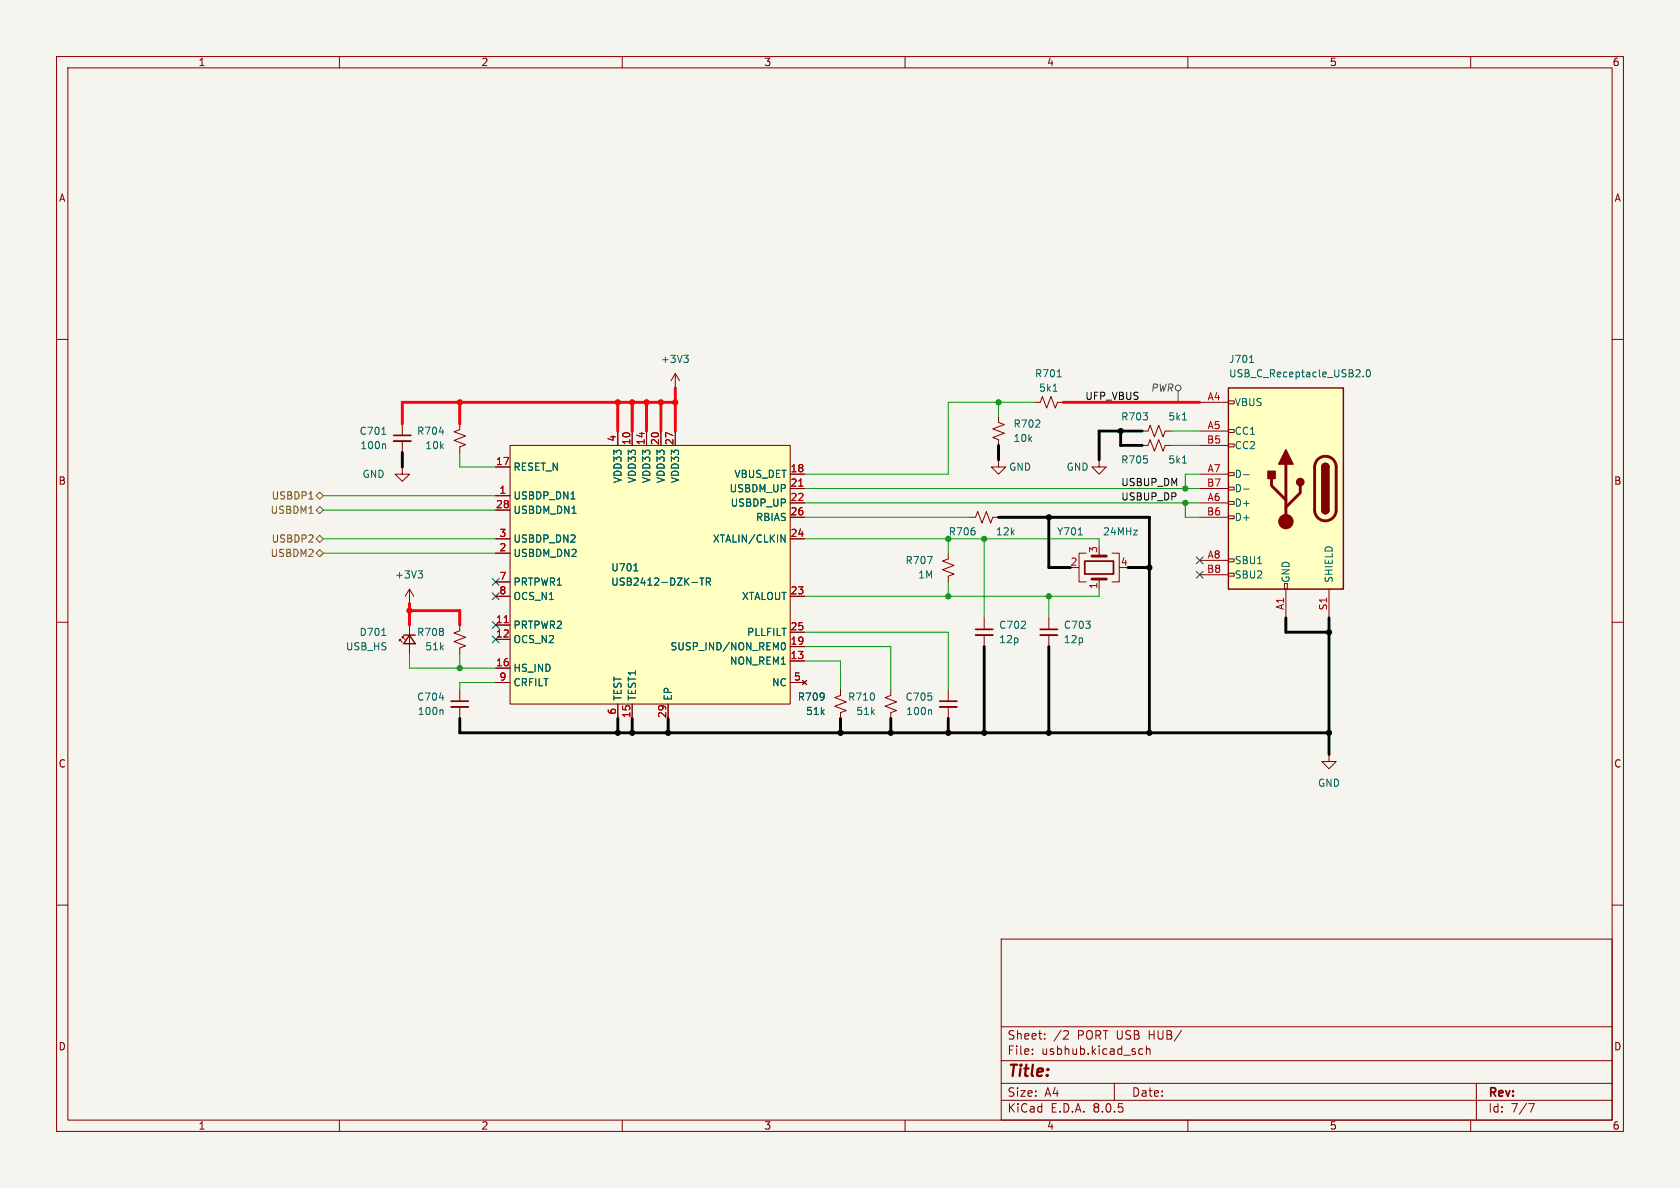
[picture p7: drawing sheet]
<svg xmlns="http://www.w3.org/2000/svg" width="297mm" height="210mm" viewBox="0 0 297 210" stroke-linecap="round" stroke-linejoin="round" font-family="sans-serif">
<path d="M0 0h297v210h-297z" fill="#f5f4ef" stroke="#f5f4ef" stroke-width=".18"/>
<g fill="none" stroke="#840000" stroke-width=".18">
<path d="M10 10h277v190h-277zM12 12h273v186h-273zM60 10v2M110 10v2M160 10v2M210 10v2M260 10v2M10 60h2M285 60h2M167.6 97.8v1l-1 .4 2.1 .7-2.1 .8 2.1 .8-1.1 .4v1M10 110h2M174 109.2v2.1"/>
<path d="M174 112.3v2M185.4 109.2v2.1M185.4 112.3v2M285 110h2M10 160h2M285 160h2M177 166h108v32h-108zM60 198v2M110 198v2M160 198v2M177 194.5h108M177 191.5h108"/>
<path d="M177 187.5h108M177 181.5h108M182.5 186.3v.1M182.5 185.5v.1M184.7 183.6v.1M184.7 182.8v.1M188.2 182.2l.5 .1 .2 .3-.9 1.1h.9M197 191.5v3M201.4 186.3l.2 .1 .4-.1M202 185.5l-.4-.1-.2 .1M202.7 185.5l.2-.1 .3 .1 .1 .9M202.7 184.9v1.5"/>
<path d="M210 198v2M260 198v2M261 191.5v6.5M270.2 195.1h1l-.6 1.5"/>
</g>
<path d="M164 98.4h.8l-.5 1.2" fill="none" stroke="#006464" stroke-width=".18"/>
<path d="M172.5 112.3h3M183.9 112.3h3" fill="none" stroke="#840000" stroke-width=".33"/>
<path d="M172.5 111.3h3M183.9 111.3h3" fill="none" stroke="#840000" stroke-width=".3"/>
<path d="M90.2 78.7h49.5v45.8h-49.5z" fill="#ffffc2"/>
<g fill="none" stroke="#840000" stroke-width=".18">
<path d="M81.3 74.9v1l-1 .4 2 .8-2 .8 2 .7-1 .4v1M90.2 78.7h49.5v45.8h-49.5zM109.2 76.2v2.5M111.8 76.2v2.5M114.3 76.2v2.5M116.8 76.2v2.5M119.4 68.6h.1M119.4 66v2.6M119.4 76.2v2.5M119.4 66l-.8 1.3M119.4 66l.7 1.3M176.5 73.7v1l1 .4-2 .7 2 .8-2 .7 1 .4v1"/>
<path d="M87.6 87.6h2.6M87.6 82.6h2.6M87.6 97.8h2.6M87.6 95.3h2.6M87.6 90.2h2.6M139.7 83.8h2.5M139.7 86.4h2.5M139.7 88.9h2.5M139.7 95.3h2.5M139.7 91.4h2.5M171.4 91.4h1.1l.3-1 .8 2.1 .8-2.1 .7 2.1 .4-1.1h1M176.5 81.3v1.3h1.3l-1.3 1.2-1.2-1.2h1.2"/>
<path d="M176.5 81.3h.1M70.9 113h-.3v.3v-.3l.5 .5M71.4 112.5h-.3v.3v-.3l.5 .5M72.4 106.7h.1M72.4 104.1l-.8 1.3M72.4 104.1v2.6M72.4 110.5v5.1M72.4 104.1l.8 1.3M81.3 110.5v1l-1 .4 2 .7-2 .8 2 .8-1 .4v1M87.6 110.5h2.6M87.6 113h2.6M87.6 118.1h2.6"/>
<path d="M87.6 105.4h2.6M87.6 102.9h2.6M139.7 116.8h2.5M139.7 114.3h2.5M139.7 105.4h2.5M139.7 111.8h2.5M81.3 121.9v2.1M81.3 125v2M87.6 120.7h2.6M109.2 124.5v2.5M111.8 124.5v2.5M118.1 124.5v2.5"/>
<path d="M139.7 120.7h2.5M141.9 120.3l.7 .7M142.6 120.3l-.7 .7M148.6 121.9v1l-1 .4 2 .8-2 .7 2 .8-1 .4v1M157.5 121.9v1l-1 .4 2 .8-2 .7 2 .8-1 .4v1M167.6 121.9v2.1M167.6 125v2"/>
</g>
<g fill="none" stroke="#006464" stroke-width=".18">
<path d="M77.7 76.4h.7M120.9 62.8h.8l-.4 .5M121.4 63.3l.3 .2v.3l-.3 .3M100.9 88.2h.8M138.1 94.6l.7 1.2v-1.2M67.5 112.3h.7M73.9 100.9h.8l-.4 .5M74.4 101.4l.3 .2v.3l-.3 .3M112.1 100.9h.7M122.3 103h1M123.7 102.2h.8M124.1 102.2v1.2"/>
<path d="M124.9 102.8h.6l.1-.2-.1-.3-.6-.1v1.2M125.2 102.8l.4 .6M138.1 114.1l.1-.4 .2-.1a.68 .68 0 0 1 .5 .6 .68 .68 0 0 1-.5 .7l-.2-.1-.1-.4M77.7 123.4h.7M78.1 125.5l.2 .2v.6M164.5 125.5l.2 .2v.6"/>
</g>
<path d="M141.2 85.9h.7M89.1 110.1h.8" fill="none" stroke="#a90000" stroke-width=".18"/>
<path d="M79.8 125h3M166.1 125h3.1" fill="none" stroke="#840000" stroke-width=".33"/>
<path d="M79.8 124h3M166.1 124h3.1" fill="none" stroke="#840000" stroke-width=".3"/>
<path d="M71.4 112.3h2M72.4 112.3l1 1.5h-2z" fill="none" stroke="#840000" stroke-width=".25"/>
<path d="M217.2 68.6h20.3v35.5h-20.3z" fill="#ffffc2"/>
<g fill="none" stroke="#840000" stroke-width=".18">
<path d="M71.1 74.9v2.1M71.1 78v2M109.2 76.2v2.5M111.8 76.2v2.5M114.3 76.2v2.5M116.8 76.2v2.5M119.4 76.2v2.5M182.9 71.1h1l.4-1 .7 2 .8-2 .8 2 .3-1h1.1M201.9 78.7h1l.4-1 .8 2.1 .8-2.1 .7 2.1 .4-1.1h1M201.9 76.2h1l.4-1 .8 2 .8-2 .7 2 .4-1h1M212.1 71.1h5.1M212.1 76.2h5.1"/>
<path d="M212.1 78.7h5.1M217.2 78.5h1v.5h-1zM217.2 75.9h1v.6h-1zM217.2 70.9h1v.5h-1zM71.1 82.6v1.2h1.3l-1.3 1.3-1.3-1.3h1.3M71.1 82.6h.1M87.6 87.6h2.6M87.6 82.6h2.6M87.6 97.8h2.6M87.6 95.3h2.6M87.6 90.2h2.6M139.7 88.9h2.5"/>
<path d="M139.7 83.8h2.5M139.7 91.4h2.5M139.7 86.4h2.5M139.7 95.3h2.5M192 97.8h-1.2v5.1h1.2M194.3 81.3v1.3h-1.3l1.3 1.2 1.3-1.2h-1.3M194.3 81.3h.1M196.6 97.8h1.3v5.1h-1.3M212.1 88.9h5.1M212.1 83.8h5.1M212.1 99.1h5.1M212.1 91.4h5.1"/>
<path d="M212.1 86.4h5.1M217.2 98.8h1v.5h-1zM217.2 91.2h1v.5h-1zM217.2 88.6h1v.6h-1zM217.2 86.1h1v.5h-1zM217.2 83.6h1v.5h-1zM87.6 110.5h2.6M87.6 113h2.6M87.6 118.1h2.6M87.6 105.4h2.6M87.6 102.9h2.6M139.7 116.8h2.5"/>
<path d="M139.7 114.3h2.5M139.7 105.4h2.5M139.7 111.8h2.5M190.5 100.3h.3M194.3 102.4v1.7M212.1 101.6h5.1M217.2 101.3h1v.6h-1zM227.1 103.1h.5v1h-.5zM227.3 104.1v5.1M234.9 104.1v5.1M87.6 120.7h2.6M109.2 124.5v2.5"/>
<path d="M111.8 124.5v2.5M118.1 124.5v2.5M139.7 120.7h2.5M141.9 120.3l.7 .7M142.6 120.3l-.7 .7M148.6 121.9v1M148.6 126v1M234.9 133.4v1.2h1.3l-1.3 1.3-1.2-1.3h1.2M234.9 133.4h.1"/>
</g>
<path d="M217.2 68.6h20.3v35.5h-20.3zM233.7 90.2a.64 .64 0 0 0 .6 .6 .64 .64 0 0 0 .6-.6M233.7 82.6a.64 .64 0 0 1 .6-.7 .64 .64 0 0 1 .6 .7" fill="none" stroke="#840000" stroke-width=".25"/>
<path d="M193 98.3h2.6M224.8 84.6v1.3l2.5 2.5M227.3 82v10.2M229.9 85.9v1.2l-2.6 2.6M233 81.2a1.9 1.9 0 0 1 2-.4 1.9 1.9 0 0 1 1.2 1.8v7.6a1.91 1.91 0 0 1-1.9 1.9 1.91 1.91 0 0 1-1.9-1.9v-7.8l.2-.6zM193 102.4h2.6" fill="none" stroke="#840000" stroke-width=".51"/>
<g fill="#840000" stroke="#840000" stroke-width=".25">
<path d="M233.7 90.2h1.2a.64 .64 0 0 1-.6 .6 .64 .64 0 0 1-.6-.6z"/>
<path d="M233.7 82.6h1.2v7.6h-1.2z"/>
<path d="M233.9 82.1a.64 .64 0 0 1 .7-.1 .64 .64 0 0 1 .3 .6h-1.2z"/>
<path d="M227.3 79.5l1.3 2.5h-2.5z"/>
<path d="M224.2 83.3h1.2v1.3h-1.2z"/>
<circle cx="229.9" cy="85.2" r=".63"/>
</g>
<circle cx="227.3" cy="92.2" r="1.27" fill="#840000" stroke="#840000" stroke-width=".18"/>
<g fill="none" stroke="#006464" stroke-width=".18">
<path d="M67.5 76.8h.7M68 78.5l.2 .2v.6M186.2 69.2h.7M186.9 66.6h.7M209 74.2h.8M220.9 64.1h.7M241 66.5v.1M241.7 65.4l.1-.1a.68 .68 0 0 1 .5 .7 .68 .68 0 0 1-.5 .6 .84 .84 0 0 1-.1-1.2zM100.9 88.2h.8M138.1 94.6l.7 1.2v-1.2M190.6 94.6h.7M209 81.9h.8"/>
<path d="M219.9 83.9h.9M219.9 86.5h.9M112.1 100.9h.7M122.3 103h1M123.7 102.2h.8M124.1 102.2v1.2M124.9 102.8h.6l.1-.2-.1-.3-.6-.1v1.2M125.2 102.8l.4 .6M138.1 114.1l.1-.4 .2-.1a.68 .68 0 0 1 .5 .6 .68 .68 0 0 1-.5 .7l-.2-.1-.1-.4"/>
</g>
<path d="M69.6 77h3M191.8 99.2h5v2.3h-5z" fill="none" stroke="#840000" stroke-width=".3"/>
<path d="M69.6 78h3" fill="none" stroke="#840000" stroke-width=".33"/>
<g fill="none" stroke="#484848" stroke-width=".18">
<path d="M208.3 69.1v2"/>
<circle cx="208.3" cy="68.6" r=".51"/>
</g>
<path d="M54.6 88.2h.7M55.9 87.6l.6-.6 .6 .6-.6 .7zM55.9 95.3l.6-.7 .6 .7-.6 .6zM55.9 90.2l.6-.7 .6 .7-.6 .6zM56.5 97.2l.6 .6-.6 .6-.6-.6z" fill="none" stroke="#725600" stroke-width=".18"/>
<g fill="none" stroke="#009600" stroke-width=".18">
<path d="M176.5 71.1v2.6M182.9 71.1h-15.3v12.7h-25.4M207 78.7h5.1M207 76.2h5.1M57.1 95.3h30.5M57.1 90.2h30.5M57.1 97.8h30.5M57.1 87.6h30.5M81.3 80v2.6h6.3M142.2 95.3h52.1v1.2M142.2 91.4h29.2M142.2 88.9h69.9"/>
<path d="M142.2 86.4h69.9M167.6 95.3v2.5M174 95.3v13.9M209.5 88.9v2.5h2.6M212.1 83.8h-2.6v2.6M72.4 115.6v2.5h15.2M81.3 115.6v2.5M142.2 116.8h6.4v5.1M142.2 111.8h25.4v10.1M142.2 114.3h15.3v7.6M167.6 102.9v2.5M185.4 105.4v3.8"/>
<path d="M194.3 104.1v1.3h-52.1M87.6 120.7h-6.3v1.2"/>
</g>
<g fill="none" stroke="#000" stroke-width=".51">
<path d="M176.5 78.7v2.6M198.1 76.2v2.5h3.8M201.9 76.2h-7.6v5.1M71.1 80v2.6M176.5 91.4h26.7v38.1M185.4 91.4v8.9h3.8M174 114.3v15.2M185.4 114.3v15.2M199.4 100.3h3.8M227.3 109.2v2.6h7.6M234.9 109.2v24.2M81.3 127v2.5h153.6"/>
<path d="M109.2 127v2.5M111.8 127v2.5M118.1 127v2.5M148.6 127v2.5M157.5 127v2.5M167.6 127v2.5"/>
</g>
<path d="M81.3 71.1v3.8M109.2 71.1v5.1M111.8 71.1v5.1M114.3 71.1v5.1M116.8 71.1v5.1M119.4 71.1h-48.3v3.8M119.4 68.6v7.6M188 71.1h24.1M72.4 108h8.9v2.5M72.4 106.7v3.8" fill="none" stroke="#ff000b" stroke-width=".51"/>
<path d="M211.5 98.5l1.2 1.2M212.7 98.5l-1.2 1.2M87 104.8l1.2 1.2M87 102.3l1.2 1.2M87 112.4l1.2 1.2M87 109.9l1.2 1.2M88.2 104.8l-1.2 1.2M88.2 102.3l-1.2 1.2M88.2 112.4l-1.2 1.2M88.2 109.9l-1.2 1.2M211.5 101l1.2 1.2M212.7 101l-1.2 1.2" fill="none" stroke="#000084" stroke-width=".18"/>
<path d="M141.2 85.9h.7M89.1 110.1h.8" fill="none" stroke="#a90000" stroke-width=".18"/>
<g fill="#000" stroke="#000" stroke-width=".18">
<circle cx="198.1" cy="76.2" r=".46"/>
<circle cx="185.4" cy="91.4" r=".46"/>
<circle cx="203.2" cy="100.3" r=".46"/>
<circle cx="234.9" cy="111.8" r=".46"/>
<circle cx="109.2" cy="129.5" r=".46"/>
<circle cx="111.8" cy="129.5" r=".46"/>
<circle cx="118.1" cy="129.5" r=".46"/>
<circle cx="148.6" cy="129.5" r=".46"/>
<circle cx="157.5" cy="129.5" r=".46"/>
<circle cx="167.6" cy="129.5" r=".46"/>
<circle cx="174" cy="129.5" r=".46"/>
<circle cx="185.4" cy="129.5" r=".46"/>
<circle cx="203.2" cy="129.5" r=".46"/>
<circle cx="234.9" cy="129.5" r=".46"/>
</g>
<g fill="#009600" stroke="#009600" stroke-width=".18">
<circle cx="209.5" cy="88.9" r=".46"/>
<circle cx="209.5" cy="86.4" r=".46"/>
<circle cx="81.3" cy="118.1" r=".46"/>
<circle cx="167.6" cy="95.3" r=".46"/>
<circle cx="174" cy="95.3" r=".46"/>
<circle cx="167.6" cy="105.4" r=".46"/>
<circle cx="176.5" cy="71.1" r=".46"/>
<circle cx="185.4" cy="105.4" r=".46"/>
</g>
<g fill="#ff000b" stroke="#ff000b" stroke-width=".18">
<circle cx="72.4" cy="108" r=".46"/>
<circle cx="111.8" cy="71.1" r=".46"/>
<circle cx="114.3" cy="71.1" r=".46"/>
<circle cx="109.2" cy="71.1" r=".46"/>
<circle cx="81.3" cy="71.1" r=".46"/>
<circle cx="116.8" cy="71.1" r=".46"/>
<circle cx="119.4" cy="71.1" r=".46"/>
</g>
<text font-size="2.8" fill="#840000" x="178" y="190.9">Title:</text>
<g font-size="2.1" fill="#840000">
<text x="178" y="184">Sheet:</text>
<text x="186.2" y="184">/2</text>
<text x="190.5" y="184">PORT USB</text>
<text x="203.3" y="184">HUB/</text>
<text x="178" y="186.7">File:</text>
<text x="184.1" y="186.7">usbhub.kicad_sch</text>
<text x="178" y="196.9">KiCad</text>
<text x="178" y="194.1">Size:</text>
<text x="184.7" y="194.1">A4</text>
<text x="185.7" y="196.9">E.D.A.</text>
<text x="193.3" y="196.9">8.0.5</text>
<text x="200" y="194.1">Date:</text>
<text x="263" y="194.3">Rev:</text>
<text x="263" y="196.9">Id:</text>
<text x="267.1" y="196.9">7/7</text>
</g>
<g font-size="1.8" fill="#840000">
<text x="35" y="11.9">1</text>
<text x="85" y="11.9">2</text>
<text x="135" y="11.9">3</text>
<text x="185" y="11.9">4</text>
<text x="235" y="11.9">5</text>
<text x="285" y="11.9">6</text>
<text x="10.3" y="35.9">A</text>
<text x="285.3" y="35.9">A</text>
<text x="10.3" y="85.9">B</text>
<text x="285.3" y="85.9">B</text>
<text x="10.3" y="135.9">C</text>
<text x="285.3" y="135.9">C</text>
<text x="10.3" y="185.9">D</text>
<text x="285.3" y="185.9">D</text>
<text x="35" y="199.9">1</text>
<text x="85" y="199.9">2</text>
<text x="135" y="199.9">3</text>
<text x="185" y="199.9">4</text>
<text x="235" y="199.9">5</text>
<text x="285" y="199.9">6</text>
</g>
<g font-size="1.8" fill="#006464">
<text x="116.7" y="64.4">+3V3</text>
<text x="217.2" y="64.4">J701</text>
<text x="182.9" y="66.9">R701</text>
<text x="183.6" y="69.4">5k1</text>
<text x="217.2" y="66.9">USB_C_Receptacle_USB2.0</text>
<text x="218.2" y="72">VBUS</text>
<text x="63.5" y="77.1">C701</text>
<text x="73.6" y="77.1">R704</text>
<text x="179.1" y="75.8">R702</text>
<text x="198.1" y="74.5">R703</text>
<text x="206.5" y="74.5">5k1</text>
<text x="218.2" y="77.1">CC1</text>
<text x="63.6" y="79.6">100n</text>
<text x="75.1" y="79.6">10k</text>
<text x="90.7" y="83.4">RESET_N</text>
<text x="178.3" y="83.4">GND</text>
<text x="179.1" y="78.3">10k</text>
<text x="188.5" y="83.4">GND</text>
<text x="198.1" y="82.1">R705</text>
<text x="206.5" y="82.1">5k1</text>
<text x="218.2" y="79.6">CC2</text>
<text x="64" y="84.7">GND</text>
<text x="90.7" y="88.5">USBDP_DN1</text>
<text x="110.1" y="85.5" transform="rotate(-90 110.1 85.5)">VDD33</text>
<text x="112.6" y="85.5" transform="rotate(-90 112.6 85.5)">VDD33</text>
<text x="115.2" y="85.5" transform="rotate(-90 115.2 85.5)">VDD33</text>
<text x="117.7" y="85.5" transform="rotate(-90 117.7 85.5)">VDD33</text>
<text x="120.2" y="85.5" transform="rotate(-90 120.2 85.5)">VDD33</text>
<text x="128.9" y="87.2">USBDM_UP</text>
<text x="129.1" y="89.8">USBDP_UP</text>
<text x="129.7" y="84.7">VBUS_DET</text>
<text x="218.2" y="89.8">D+</text>
<text x="218.2" y="84.7">D-</text>
<text x="218.2" y="87.2">D-</text>
<text x="90.7" y="91">USBDM_DN1</text>
<text x="133.5" y="92.3">RBIAS</text>
<text x="167.6" y="94.8">R706</text>
<text x="176" y="94.8">12k</text>
<text x="186.8" y="94.8">Y701</text>
<text x="194.9" y="94.8">24MHz</text>
<text x="218.2" y="92.3">D+</text>
<text x="90.7" y="98.7">USBDM_DN2</text>
<text x="90.7" y="96.1">USBDP_DN2</text>
<text x="108" y="101.2">U701</text>
<text x="125.9" y="96.1">XTALIN/CLKIN</text>
<text x="160" y="99.9">R707</text>
<text x="218.2" y="99.9">SBU1</text>
<text x="69.7" y="102.5">+3V3</text>
<text x="90.7" y="103.7">PRTPWR1</text>
<text x="90.7" y="106.3">OCS_N1</text>
<text x="108" y="103.7">USB2412-DZK-TR</text>
<text x="131.1" y="106.3">XTALOUT</text>
<text x="162.2" y="102.5">1M</text>
<text x="218.2" y="102.5">SBU2</text>
<text x="228.2" y="103.1" transform="rotate(-90 228.2 103.1)">GND</text>
<text x="235.8" y="103.1" transform="rotate(-90 235.8 103.1)">SHIELD</text>
<text x="63.5" y="112.6">D701</text>
<text x="73.6" y="112.6">R708</text>
<text x="90.7" y="111.4">PRTPWR2</text>
<text x="90.7" y="113.9">OCS_N2</text>
<text x="132" y="112.6">PLLFILT</text>
<text x="176.5" y="111.4">C702</text>
<text x="176.5" y="113.9">12p</text>
<text x="188" y="111.4">C703</text>
<text x="188" y="113.9">12p</text>
<text x="61" y="115.2">USB_HS</text>
<text x="75.1" y="115.2">51k</text>
<text x="90.7" y="119">HS_IND</text>
<text x="118.4" y="115.2">SUSP_IND/NON_REM0</text>
<text x="128.9" y="117.7">NON_REM1</text>
<text x="73.6" y="124.1">C704</text>
<text x="90.7" y="121.5">CRFILT</text>
<text x="110.1" y="124" transform="rotate(-90 110.1 124)">TEST</text>
<text x="112.6" y="124" transform="rotate(-90 112.6 124)">TEST1</text>
<text x="119" y="124" transform="rotate(-90 119 124)">EP</text>
<text x="136.4" y="121.5">NC</text>
<text x="140.9" y="124.1">R709</text>
<text x="149.8" y="124.1">R710</text>
<text x="160" y="124.1">C705</text>
<text x="73.7" y="126.6">100n</text>
<text x="142.4" y="126.6">51k</text>
<text x="151.3" y="126.6">51k</text>
<text x="160.1" y="126.6">100n</text>
<text x="232.9" y="139.3">GND</text>
</g>
<g font-size="1.8" fill="#0f0f0f">
<text x="191.8" y="70.8">UFP_VBUS</text>
<text x="198.1" y="86">USBUP_DM</text>
<text x="198.1" y="88.6">USBUP_DP</text>
</g>
<text font-size="1.8" fill="#484848" x="203.4" y="69.4">PWR</text>
<g font-size="1.8" fill="#a90000">
<text x="213.4" y="70.9">A4</text>
<text x="213.4" y="75.9">A5</text>
<text x="87.6" y="82.3">17</text>
<text x="109" y="78.2" transform="rotate(-90 109 78.2)">4</text>
<text x="111.5" y="78.8" transform="rotate(-90 111.5 78.8)">10</text>
<text x="114" y="78.8" transform="rotate(-90 114 78.8)">14</text>
<text x="116.6" y="78.8" transform="rotate(-90 116.6 78.8)">20</text>
<text x="119.1" y="78.8" transform="rotate(-90 119.1 78.8)">27</text>
<text x="139.7" y="83.6">18</text>
<text x="213.3" y="78.5">B5</text>
<text x="213.4" y="83.6">A7</text>
<text x="87.6" y="89.9">28</text>
<text x="88.2" y="87.4">1</text>
<text x="139.7" y="86.1">21</text>
<text x="139.7" y="88.6">22</text>
<text x="213.3" y="86.1">B7</text>
<text x="213.4" y="88.6">A6</text>
<text x="88.2" y="95">3</text>
<text x="139.7" y="95">24</text>
<text x="139.7" y="91.2">26</text>
<text x="213.3" y="91.2">B6</text>
<text x="88.2" y="97.5">2</text>
<text x="189.2" y="100.1">2</text>
<text x="194.1" y="97.9" transform="rotate(-90 194.1 97.9)">3</text>
<text x="198" y="100.1">4</text>
<text x="213.3" y="101.3">B8</text>
<text x="213.4" y="98.8">A8</text>
<text x="88.2" y="102.6">7</text>
<text x="88.2" y="105.2">8</text>
<text x="139.7" y="105.2">23</text>
<text x="194.1" y="104.2" transform="rotate(-90 194.1 104.2)">1</text>
<text x="227.1" y="107.9" transform="rotate(-90 227.1 107.9)">A1</text>
<text x="234.7" y="108" transform="rotate(-90 234.7 108)">S1</text>
<text x="87.6" y="110.2">11</text>
<text x="87.6" y="112.8">12</text>
<text x="139.7" y="111.5">25</text>
<text x="87.6" y="117.9">16</text>
<text x="139.7" y="116.6">13</text>
<text x="139.7" y="114">19</text>
<text x="88.2" y="120.4">9</text>
<text x="140.3" y="120.4">5</text>
<text x="109" y="126.4" transform="rotate(-90 109 126.4)">6</text>
<text x="111.5" y="127" transform="rotate(-90 111.5 127)">15</text>
<text x="117.9" y="127" transform="rotate(-90 117.9 127)">29</text>
</g>
<g font-size="1.8" fill="#725600">
<text x="47.9" y="88.5">USBDP1</text>
<text x="47.7" y="91">USBDM1</text>
<text x="47.7" y="98.7">USBDM2</text>
<text x="47.9" y="96.1">USBDP2</text>
</g>
</svg>
